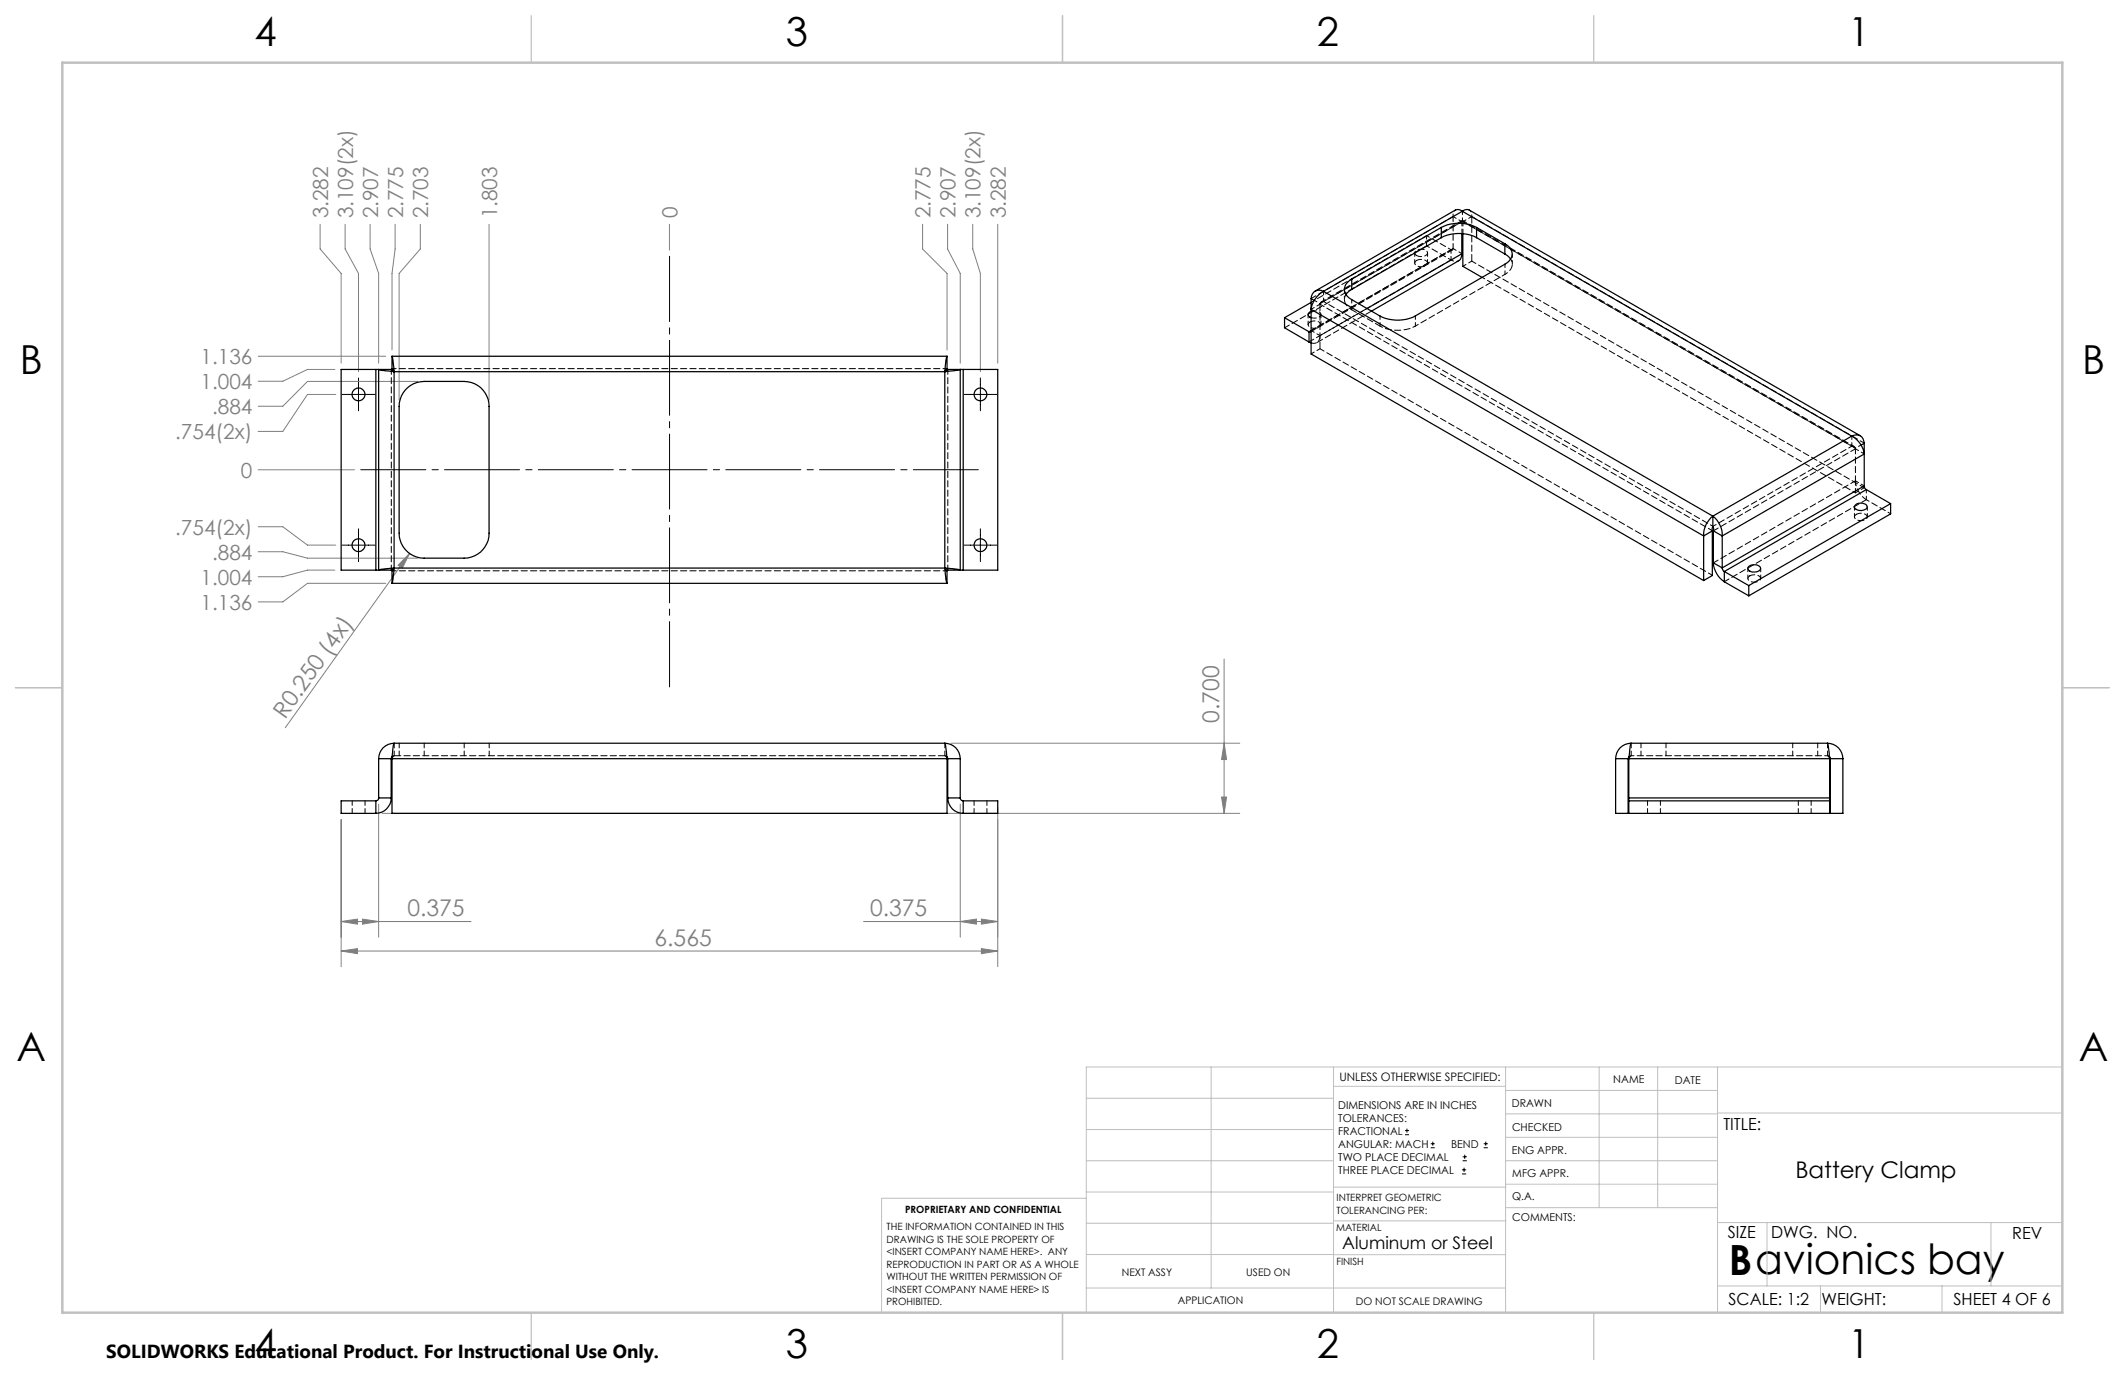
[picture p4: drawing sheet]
<svg xmlns="http://www.w3.org/2000/svg" width="432mm" height="279mm" viewBox="0 0 432 279" stroke-linecap="round" stroke-linejoin="round" font-family="sans-serif">
<g fill="none" stroke="#000" stroke-width=".2">
<path d="M72.8 76.8v6.7M199.2 76.8v6.7M69.5 80.2h6.7M195.9 80.2h6.7M69.5 110.8h6.7M72.8 107.5v6.6M195.9 110.8h6.7M199.2 107.5v6.6M285.5 230.6h.8M285.5 229.7h.8M285.9 229.3v.9M290.7 233.2h.8"/>
<path d="M290.7 232.4h.8M291.1 232v.8M297.1 238.5h.8M297.1 237.7h.8M297.2 235.9h.9M297.2 235.1h.9M297.5 237.3v.8M297.6 234.6v.9M301.5 233.2h.8M301.5 232.4h.8M301.9 232v.8"/>
</g>
<g fill="none" stroke="#808080" stroke-width=".2">
<path d="M65.1 45.6v5l4.2 5v18.2M70.1 45.6v5l2.7 5v19.9M75.2 45.6v5l1.7 5v18.2M80.3 45.6v5l-.6 5v15.5M85.4 45.6v5l-4.3 5v25.7M99.4 45.6v35.7M136 45.6v5.2M187.5 45.6v5l4.9 5v15.5M192.5 45.6v5l2.6 5v18.2M197.7 45.6v5l1.5 5v19.9M202.7 45.6v28.2M52.5 72.4h25.9"/>
<path d="M68.1 75.1h-5.6l-5 2.4h-5M84.9 77.5h-22.4l-5 5h-5M52.5 95.5h19.5M68.2 80.2h-5.7l-5 7.5h-5M52.5 107h5l5 3.8h5.7M52.5 112.1h5l5 1.3h22.4M68.1 115.9h-5.6l-5 1.3h-5M78.4 118.5h-15.9l-5 3.8h-5M83.2 112.5l-1.5 3-.8-.6zM83.2 112.5l-25.2 35.4M248.7 133.9v31.4M193.3 151h58.6"/>
<path d="M248.7 151l.5 3.3h-1zM69.3 166.5v29.9M76.9 163.4v27M77.6 165.3h174.3M195.1 163.4v27M202.7 164v32.4M248.2 162h1l-.5 3.3zM69.3 187.3l3.3-.5v1zM69.3 193.3l3.3-.5v1zM69.3 187.3h26.4M69.3 193.3h133.4M73.7 186.8l3.2 .5-3.2 .5z"/>
<path d="M175.5 187.3h27.2M195.1 187.3l3.3-.5v1zM199.4 186.8l3.3 .5-3.3 .5zM199.4 192.8l3.3 .5-3.3 .5z"/>
</g>
<path d="M136.1 52.1v87.5M73.3 95.4h125.5" fill="none" stroke="#000" stroke-width=".2" stroke-dasharray="15.2 1.3 1.3 1.3" stroke-dashoffset="2"/>
<g fill="none" stroke="#c0c0c0" stroke-width=".2">
<path d="M246.1 216.8v44.9M271 216.8v49.9M305.9 216.8v49.9M324.9 216.8v28.6M336.8 216.8v28.6M349 216.8v49.9M419.1 216.8h-198.4v49.9M220.7 235.9h50.3M220.7 229.5h50.3M220.7 223.2h50.3M271 220.7h34.9M305.9 231.1h43.1"/>
<path d="M305.9 226.3h43.1M305.9 221.6h43.1M305.9 235.9h43.1M349 226.2h70.1M220.7 248.6h50.3M220.7 242.2h50.3M220.7 254.9h50.3M220.7 243.5h-41.6v23.2M271 255h34.9M271 248.1h35M271 241.2h35M305.9 240.6h43.1"/>
<path d="M306 245.4h43M349 248.4h70.1M359.1 248.4v12.9M404.6 248.4v12.9M220.7 261.7h85.2M349 261.3h70.1M369.9 261.3v5.4M394.6 261.3v5.4"/>
</g>
<path d="M108 3.2v9.5M215.9 3.2v9.5M323.8 3.2v9.5M3.1 139.7h9.6M419.1 139.7h9.5M108 266.7v9.6M215.9 266.7v9.6M323.8 266.7v9.6" fill="none" stroke="#c0c0c0" stroke-width=".25"/>
<path d="M12.7 12.7h406.4v254h-406.4z" fill="none" stroke="#c0c0c0" stroke-width=".5"/>
<g fill="#808080">
<path d="M83.2 112.5l-1.5 3-.8-.6z"/>
<path d="M69.3 187.3l3.3-.5v1zM73.7 186.8l3.2 .5-3.2 .5zM69.3 193.3l3.3-.5v1zM199.4 192.8l3.3 .5-3.3 .5z"/>
<path d="M195.1 187.3l3.3-.5v1zM199.4 186.8l3.3 .5-3.3 .5z"/>
<path d="M248.7 151l.5 3.3h-1zM248.2 162h1l-.5 3.3z"/>
</g>
<g fill="none" stroke="#000" stroke-width=".25">
<path d="M268.9 59.2a5.1 5.1 0 0 0-2.5 3.7l79.8 46M268.9 59.2a1.63 1.63 0 0 0-1.7 0 1.63 1.63 0 0 0-.8 1.5M268.9 59.2l79.2 45.7M274.7 58.8l-1.2 1.1M274.7 56.7v2.1M292.9 46.2a7.9 7.9 0 0 1 7.1 0M292.9 48.3a7.9 7.9 0 0 1 7.1 0M292.9 46.2l-18.2 10.5M292.9 46.2v2.1M292.9 48.3l-18.2 10.5M297 51.6a1.57 1.57 0 0 1-.6 1.4l-17.7 10.2M297 47.4v4.2"/>
<path d="M297 51.6l-19.2 11.1M297.1 42.9a1.28 1.28 0 0 1 1.5-.2l79.4 45.8M297.1 42.9a1.28 1.28 0 0 0-1.4-.2l-28.5 16.5M297.1 42.9l-28.2 16.3M297.1 42.9l79.2 45.7M297.3 47.5v6.6l3.9 2.3M300 46.2l5.8 3.3M300 46.2v2.1M300 48.3l5.8 3.3M305.8 49.5a2.2 2.2 0 0 1 1.5 2.1 2.2 2.2 0 0 1-1.5 2.1l-18.2 10.5a8 8 0 0 1-7.2 0l-5.7-3.3a2.2 2.2 0 0 1-1.5-2.1 2.2 2.2 0 0 1 1.5-2.1M305.8 51.6l1.2 1.1M305.8 49.5v2.1"/>
<path d="M76.4 75.1h.5M76.4 75.1h-7.1v40.8h7.1M76.4 75.1v40.8M76.9 75.1l3.2 .4M76.9 75.1h2.6l.6 .4M76.9 75.1v40.8M79.7 72.4l.4 3.1M79.7 72.4v2.5l.4 .6M79.7 72.4h112.7M80.1 75.5h111.9M80.1 75.5v39.9M82.3 79.3a5 5 0 0 1 3.9-1.8h8.1a5 5 0 0 1 5.1 5.1v25.7a5.1 5.1 0 0 1-5.1 5.1h-8.1a5.1 5.1 0 0 1-5.1-5.1v-25.7a5.2 5.2 0 0 1 1.2-3.3z"/>
<path d="M192 75.5v39.9M192.4 72.4l-.2 .9-.2 2.2M192.4 72.4v2.5l-.4 .6M195.1 75.1l-3.1 .4M195.1 75.1h-2.5l-.6 .4M195.1 75.1h.6M195.1 75.1v40.8M195.7 75.1v40.8M195.7 75.1h7v40.8h-7M261 64.6l5 2.8M261 64.6v2l5 2.9M266 67.4l.4-.2a.26 .26 0 0 1-.1 .2 .26 .26 0 0 1-.3 0z"/>
<path d="M266 69.5l.4 .2M266 67.4v2.1M266.4 63.3a.65 .65 0 0 0-.6 .6 .65 .65 0 0 0 .6 .7M266.4 60.7v11.2l79.8 46.1M266.4 60.7l.7 .3M266.4 61.5l-5.4 3.1M376.3 88.6a4.9 4.9 0 0 1 2.5 3.7l-28.8 16.6M376.3 88.6a1.62 1.62 0 0 1 1.7-.1 1.62 1.62 0 0 1 .8 1.6M376.3 88.6l-28.2 16.3M378.8 98.7l.1 .5 .3 .3M378.8 90.1v8.6M378.8 98.7l-28.8 16.7"/>
<path d="M378.8 90.1l-.6 .4M379.2 99.5l-28.8 16.6M379.2 99.5l5 2.8M76.4 115.9h.5M79.7 118.5h112.7M80.1 115.4l-2.6 .3-.6 .2M80.1 115.4l-.4 3.1M80.1 115.4l-.4 .6v2.5M80.1 115.4l-.6 .5h-2.6M80.1 115.4h111.9M192 115.4l2.6 .3 .5 .2M192 115.4l.2 2.2 .2 .9"/>
<path d="M192 115.4l.4 .6v2.5M192 115.4l.6 .5h2.5M195.1 115.9h.6M346.2 108.9v9.1M347.9 107.9l-1.7 1M347.9 107.9v9l-1.7 1.1M348.1 104.9a5 5 0 0 1 1.9 4M348.1 107l.1 .9M348.1 104.9a4.9 4.9 0 0 0-1.9 4M348.1 107l-.2 .9M348.1 104.9v2.1M348.2 114.4a5.1 5.1 0 0 0 2.2 3.8"/>
<path d="M348.2 107.9l1.8 1M348.2 107.9v6.5M348.2 114.4l1.8 1M350 115.4l.1 .5 .3 .2M350 108.9v6.5M350.4 116.1l5 2.9M350.4 118.2l5 2.9M350.4 116.1v2.1M355.2 115.2a1.75 1.75 0 0 1 2.5 .1 .9 .9 0 0 1-1.1 .9 1.14 1.14 0 0 1-1.5-.8zM355.4 119v2.1M376.9 102.7a1.67 1.67 0 0 1 2.5 .1 .94 .94 0 0 1-1.2 1l-.7-.2a.67 .67 0 0 1-.6-.9zM384.2 102.3l-28.8 16.7"/>
<path d="M384.2 102.3v2.1l-28.8 16.7M76.9 154.2h2.6M76.9 154.2v7.9M79.5 154.2v7.9M79.7 154.2v11.1h112.7v-11.1M79.7 154.2h112.7M79.7 153.7l-.2 .5M80.1 151l-.2 .6-.2 2.6M80.1 151a3.1 3.1 0 0 0-3.2 3.2M80.1 151h111.9M192 151l.4 3.2M192 151a3.1 3.1 0 0 1 3.1 3.2"/>
<path d="M192.4 153.7l.2 .5M192.6 154.2h2.5M192.6 154.2v7.9M195.1 154.2v7.9M328.3 154.2v11.1h2.5v-11.1M328.3 154.2h2.5M331 154.2h40.8M331 154.2v7.9M331 153.7l-.2 .5M331.4 151l-.4 3.2M331.4 151a3.1 3.1 0 0 0-3.1 3.2M331.4 151h39.9"/>
<path d="M371.3 151l.5 3.2M371.3 151a3.1 3.1 0 0 1 3.2 3.2M371.8 153.7l.1 .5M371.8 154.2v7.9M371.9 154.2v11.1h2.6v-11.1M371.9 154.2h2.6M76.4 162.7h-7.1v2.6h7.1M76.4 162.7v2.6M76.9 162.1a.55 .55 0 0 1-.5 .6M76.9 162.1h2.6M79.5 162.1a3.1 3.1 0 0 1-3.1 3.2M192.6 162.1a3.1 3.1 0 0 0 3.1 3.2"/>
<path d="M192.6 162.1h2.5M195.1 162.1a.6 .6 0 0 0 .6 .6M195.7 162.7h7v2.6h-7M195.7 162.7v2.6M331 162.1v.6M331 162.7v2.6h40.8v-2.6M331 162.1h40.8M331 162.7h40.8M371.8 162.1v.6"/>
<circle cx="72.9" cy="80.2" r="1.31"/>
<circle cx="199.2" cy="80.2" r="1.31"/>
<circle cx="72.9" cy="110.8" r="1.31"/>
<circle cx="199.2" cy="110.8" r="1.31"/>
</g>
<path d="M299.1 44v9.1M267.6 69.6l11.1-6.4M268.2 61.8v9.1M268.2 68.2l9.6-5.5M80.1 153.6h111.9" fill="none" stroke="#000" stroke-width=".2" stroke-dasharray="1.3 .6" stroke-dashoffset="-.1"/>
<path d="M294.9 50.7l-28.5 16.5M297 44.9l-28.5 16.4M297.1 45v2.4M297.3 45v2.5M79.7 74.9h112.8M266.4 61.4l23.5-13.5M377 97.7v2.4M192.5 116h-112.8M79.7 154.2l.4-.6M192 153.6l.5 .6M331 154.2l.5-.6M371.4 153.6l.4 .6" fill="none" stroke="#000" stroke-width=".2" stroke-dasharray="1.3 .6" stroke-dashoffset=".4"/>
<path d="M295.3 50.5a.25 .25 0 0 1-.2 .3 .25 .25 0 0 1-.2-.1M297.1 45l-.1-.1 .2 .1M297.2 45l.1-.1v.1M268.2 61.7v.1M377 91.1v.1M378.8 98.7v.4M80.1 153.6l-.4 .1M192.4 153.7l-.4-.1M331.5 153.6l-.5 .1M371.8 153.7l-.4-.1" fill="none" stroke="#000" stroke-width=".2" stroke-dasharray="1.3 .6"/>
<g fill="none" stroke="#000" stroke-width=".2" stroke-dasharray="1.3 .6" stroke-dashoffset=".3">
<path d="M297.3 45l79.7 46.1M299.1 53.1l79.7 46M378.8 90l-79.7-46M348 107.9l-79.8-46.1M348 116.9l-79.8-46M80.1 153.6v-2.6M81.1 151v2.6M86.2 153.6v-2.6M94.3 151v2.6M99.4 153.6v-2.6M192 153.6v-2.6M331.5 153.6v-2.6"/>
<path d="M333.4 151v2.6M338.5 153.6v-2.6M364.3 151v2.6M369.4 153.6v-2.6M371.4 153.6v-2.6M71.6 162.7v2.5M74.2 165.2v-2.5M197.9 162.7v2.5M200.5 165.2v-2.5M334.8 162.7v2.5M337.4 165.2v-2.5M365.4 162.7v2.5"/>
<path d="M368 165.2v-2.5"/>
</g>
<g fill="none" stroke="#000" stroke-width=".2" stroke-dasharray="1.3 .6" stroke-dashoffset=".2">
<path d="M287.9 51.9a1.62 1.62 0 0 0 2.2-.5 1.49 1.49 0 0 0-2.4-.5 .54 .54 0 0 0-.2 .6 .54 .54 0 0 0 .4 .4M287.9 52.9a.59 .59 0 0 0-.4 .7 .59 .59 0 0 0 .5 .5 1.45 1.45 0 0 0 2.1-.7 1.62 1.62 0 0 0-2.2-.5M295.3 44l-28.9 16.7M295.3 44v6.5M192.6 75v40.8M261 66.6l28.9-16.6M266 69.5l28.9-16.7M266.2 65.4a.59 .59 0 0 0-.4 .7 .59 .59 0 0 0 .5 .5 1.45 1.45 0 0 0 2.1-.7 1.62 1.62 0 0 0-2.2-.5M266.3 67.4l28.8-16.6M266.4 69.7a1.3 1.3 0 0 0 1.4-.2 1.3 1.3 0 0 0 .4-1.3M266.4 67.2l28.9-16.7M266.4 64.5a1.58 1.58 0 0 0 2-.6 1.43 1.43 0 0 0-2-.6"/>
<path d="M268.2 61.7l28.9-16.7M280.4 66.3l-5.7-3.4M377 91.2l-28.8 16.7M377 97.7l-28.8 16.7M377 91.2v6.5M79.5 115.8v-40.8M355.5 117a.59 .59 0 0 0-.3 .6 .59 .59 0 0 0 .5 .6 1.45 1.45 0 0 0 2.1-.7 1.62 1.62 0 0 0-2.3-.5M377.2 104.5a.59 .59 0 0 0-.4 .6 .59 .59 0 0 0 .5 .5 1.45 1.45 0 0 0 2.1-.6 1.62 1.62 0 0 0-2.2-.5M379.2 101.5l-28.8 16.7M379.2 101.5a4.9 4.9 0 0 1-2.2-3.8"/>
</g>
<path d="M273.5 59.8a1.96 1.96 0 0 0 .7 2.8l.5 .3M301.2 56.4l75.8 43.7M305.8 55.7a2.15 2.15 0 0 0 1.2-3.1M267.1 61l1.1 .7M269 61.3l79.1 45.6M280.4 66.3a7.9 7.9 0 0 0 7.2 0M376.3 90.7l-79.1-45.7M378.2 90.4l-1.2 .7M331.5 153.6h39.9" fill="none" stroke="#000" stroke-width=".2" stroke-dasharray="1.3 .6" stroke-dashoffset=".7"/>
<path d="M297.2 45l-28.2 16.3M268.2 61.8l.8-.5M269 61.3a.6 .6 0 0 0-.8 .4M376.3 90.7l.7 .5M376.7 90.7l-79.4-45.8M377 91.1a.6 .6 0 0 0-.7-.4M348.1 106.9l28.2-16.2" fill="none" stroke="#000" stroke-width=".2" stroke-dasharray="1.3 .6" stroke-dashoffset=".5"/>
<path d="M295.3 44a1.34 1.34 0 0 1 .5-1.3M296.4 53a1.57 1.57 0 0 1-1.5-.2M298.6 42.7a1.34 1.34 0 0 1 .5 1.3" fill="none" stroke="#000" stroke-width=".2" stroke-dasharray="1.3 .6" stroke-dashoffset=".8"/>
<g fill="none" stroke="#000" stroke-width=".2" stroke-dasharray="1.3 .6" stroke-dashoffset=".6">
<path d="M273.2 58.8v2.1M287.5 51.4v2.1M289.9 47.9l5 2.8M289.9 50v-2.1M289.9 50l5 2.8M290.1 53.5v-2.1M294.9 50.7v2.1M295.3 44l1.8 1M295.3 50.5l1.8 1M297.2 45v-2.1M297.3 54.1l1.8-1M299.1 44l-1.8 1"/>
<path d="M305.8 55.7l-18.2 10.6M305.8 53.7v2M307.3 53.7v-2.1M265.8 63.9v2.1M266.4 62.8l1.8-1M266.4 67.2l1.8 1M268.2 70.9l-1.8 1M268.4 66v-2.1M269 61.3v-2.1M274.7 62.9v-2M280.4 64.2v2.1M287.6 66.3v-2.1"/>
<path d="M376.3 90.7v-2.1M378.8 92.2l-1.8-1M378.8 98.7l-1.8-1M379.2 99.5v2M355.2 115.5v2M357.8 117.5v-2M376.8 103v2M377 100.1l1.8-1M379.2 101.5l5 2.9M379.4 105v-2"/>
</g>
<text font-size="8.5" x="351.3" y="259">Bavionics bay</text>
<g font-size="8.1">
<text x="51.7" y="9.3">4</text>
<text x="159.7" y="9.3">3</text>
<text x="267.6" y="9.3">2</text>
<text x="375.6" y="9.3">1</text>
<text x="4" y="76">B</text>
<text x="423.1" y="76">B</text>
<text x="3.3" y="215.7">A</text>
<text x="422.4" y="215.7">A</text>
<text x="51.7" y="276">4</text>
<text x="159.7" y="276">3</text>
<text x="267.6" y="276">2</text>
<text x="375.6" y="276">1</text>
</g>
<g font-size="4.7" fill="#808080">
<text x="57.9" y="146.2" transform="rotate(-54 57.9 146.2)">R0.250 (4x)</text>
<text x="247.7" y="146.8" transform="rotate(-90 247.7 146.8)">0.700</text>
<text x="82.8" y="186.2">0.375</text>
<text x="176.8" y="186.2">0.375</text>
<text x="133" y="192.2">6.565</text>
</g>
<text font-size="4.7" x="364.8" y="239.4">Battery Clamp</text>
<g font-size="4.2" fill="#808080">
<text x="66.7" y="44.4" transform="rotate(-90 66.7 44.4)">3.282</text>
<text x="71.8" y="44.4" transform="rotate(-90 71.8 44.4)">3.109(2x)</text>
<text x="76.8" y="44.4" transform="rotate(-90 76.8 44.4)">2.907</text>
<text x="81.9" y="44.4" transform="rotate(-90 81.9 44.4)">2.775</text>
<text x="87" y="44.4" transform="rotate(-90 87 44.4)">2.703</text>
<text x="101" y="44.4" transform="rotate(-90 101 44.4)">1.803</text>
<text x="137.7" y="44.4" transform="rotate(-90 137.7 44.4)">0</text>
<text x="189.1" y="44.4" transform="rotate(-90 189.1 44.4)">2.775</text>
<text x="194.2" y="44.4" transform="rotate(-90 194.2 44.4)">2.907</text>
<text x="199.3" y="44.4" transform="rotate(-90 199.3 44.4)">3.109(2x)</text>
<text x="204.4" y="44.4" transform="rotate(-90 204.4 44.4)">3.282</text>
<text x="40.8" y="74">1.136</text>
<text x="40.8" y="79.1">1.004</text>
<text x="35.6" y="89.2">.754(2x)</text>
<text x="43.1" y="84.2">.884</text>
<text x="49" y="97">0</text>
<text x="35.6" y="108.6">.754(2x)</text>
<text x="43.1" y="113.7">.884</text>
<text x="40.8" y="118.8">1.004</text>
<text x="40.8" y="123.9">1.136</text>
</g>
<text font-size="3.8" x="21.6" y="276">SOLIDWORKS Educational Product. For Instructional Use Only.</text>
<text font-size="3.5" x="272.7" y="253.8">Aluminum or Steel</text>
<g font-size="3.4">
<text x="350.2" y="229.5">TITLE:</text>
<text x="351.1" y="251.6">SIZE</text>
<text x="359.9" y="251.6">DWG. NO.</text>
<text x="408.9" y="251.7">REV</text>
<text x="351.2" y="265.2">SCALE: 1:2</text>
<text x="370.1" y="265.3">WEIGHT:</text>
<text x="396.9" y="265.2">SHEET 4 OF 6</text>
</g>
<text font-size="2.4" x="272.2" y="219.7">UNLESS OTHERWISE SPECIFIED:</text>
<g font-size="2.2">
<text x="327.8" y="220.1">NAME</text>
<text x="340.3" y="220.2">DATE</text>
<text x="271.9" y="225.3">DIMENSIONS ARE IN INCHES</text>
<text x="271.9" y="227.9">TOLERANCES:</text>
<text x="307.2" y="224.9">DRAWN</text>
<text x="271.9" y="230.6">FRACTIONAL</text>
<text x="271.9" y="233.2">ANGULAR: MACH</text>
<text x="294.9" y="233.2">BEND</text>
<text x="307.3" y="229.8">CHECKED</text>
<text x="271.9" y="235.9">TWO PLACE DECIMAL</text>
<text x="271.9" y="238.5">THREE PLACE DECIMAL</text>
<text x="307.2" y="234.5">ENG APPR.</text>
<text x="307.3" y="239.2">MFG APPR.</text>
<text x="307.3" y="243.9">Q.A.</text>
<text x="307.3" y="248.1">COMMENTS:</text>
</g>
<g font-size="2.1">
<text x="227.9" y="259.2">NEXT ASSY</text>
<text x="253.3" y="259.2">USED ON</text>
<text x="239.3" y="265">APPLICATION</text>
<text x="275.5" y="265.1">DO NOT SCALE DRAWING</text>
</g>
<g font-size="2">
<text x="271.6" y="244.1">INTERPRET GEOMETRIC</text>
<text x="180.2" y="250">THE INFORMATION CONTAINED IN THIS</text>
<text x="183.9" y="246.4">PROPRIETARY AND CONFIDENTIAL</text>
<text x="271.5" y="250.2">MATERIAL</text>
<text x="271.6" y="246.6">TOLERANCING PER:</text>
<text x="180.2" y="252.5">DRAWING IS THE SOLE PROPERTY OF</text>
<text x="180.2" y="255.1">&lt;INSERT COMPANY NAME HERE&gt;. ANY</text>
<text x="180.2" y="257.6">REPRODUCTION IN PART OR AS A WHOLE</text>
<text x="271.5" y="257">FINISH</text>
<text x="180.2" y="260.1">WITHOUT THE WRITTEN PERMISSION OF</text>
<text x="180.2" y="262.6">&lt;INSERT COMPANY NAME HERE&gt; IS</text>
<text x="180.2" y="265.2">PROHIBITED.</text>
</g>
</svg>
